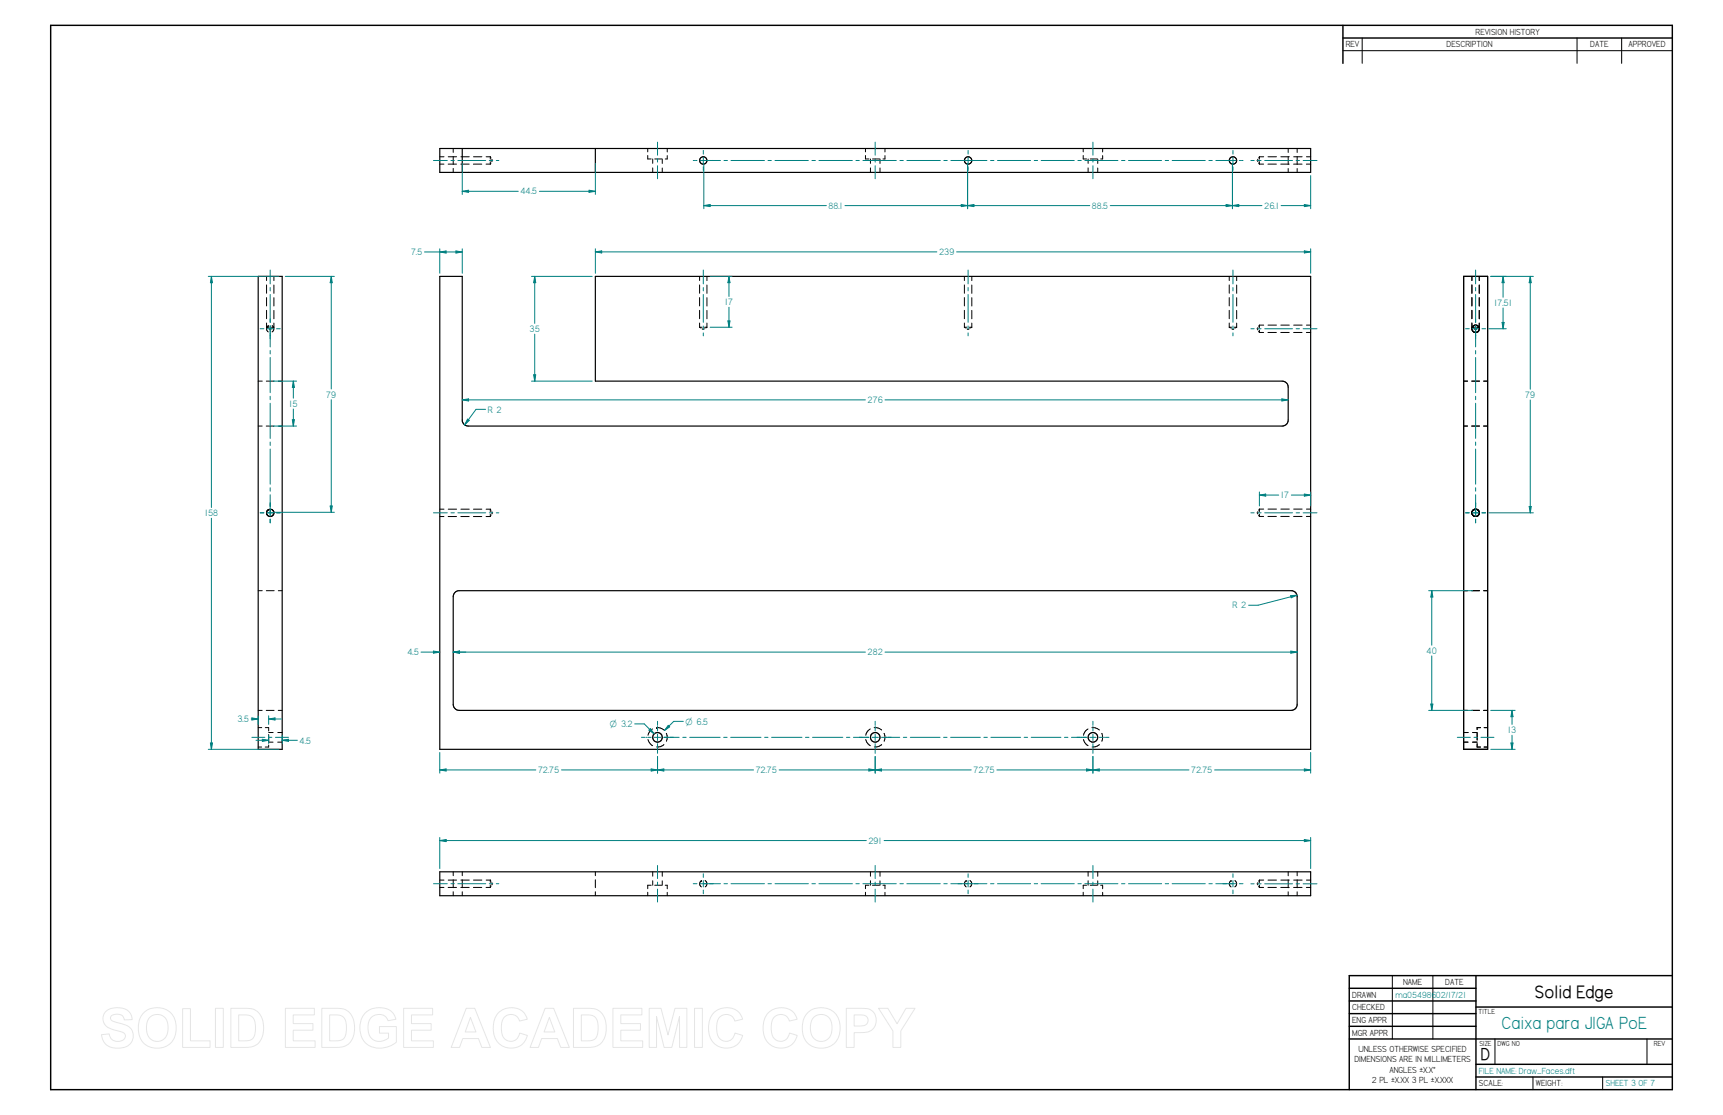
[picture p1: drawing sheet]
<svg xmlns="http://www.w3.org/2000/svg" width="864mm" height="559mm" viewBox="0 0 864 559" stroke-linecap="round" stroke-linejoin="round" font-family="sans-serif">
<g fill="none" stroke="#000" stroke-width=".72">
<path d="M25 13h813v533h-813zM673 13v19M673 19h165M676 495h64M740 489v57M838 489h-162v57M676 502h64M676 508h64M676 514h64M740 505h98M676 521h162M740 533h98"/>
<path d="M740 540h98"/>
</g>
<g fill="none" stroke="#000" stroke-width=".5">
<path d="M683 19v13M790 19v13M813 19v13M673 25h165M220 79h3M225 79h4M227 74v2M227 78v4M231 79h4M237 79h5M244 79h2M246 79h.1"/>
<path d="M246 79v1M247 80l-1 1M325 78v2h1M325 74v2M327 80v2M328 80h4M332 80v2M334 78v2h-1M334 74v2M434 78v2h2M434 74v2M436 80v2"/>
<path d="M437 80h4M441 80v2M444 78v2h-1M444 74v2M543 78v2h2M543 74v2M545 80v2M546 80h4M550 80v2M553 78v2h-1M553 74v2M631 80l-1 1"/>
<path d="M631 79h2M631 79h.1M631 79v1M636 79h4M642 79h4M646 74v2M646 78v4M648 79h5M650 74v2M650 78v4M655 79h2M220 82h3"/>
<path d="M225 82h4M227 84v2M231 82h4M237 82h4M244 82h2M246 81v1M246 82h.1M327 84v2M332 84v2M436 84v2M441 84v2M545 84v2"/>
<path d="M550 84v2M631 82h.1M631 81v1M631 82h2M636 82h4M642 82h4M646 84v2M648 82h5M650 84v2M655 82h2M134 139v2M137 139v2"/>
<path d="M351 139v2M354 139v2M483 139v2M487 139v2M616 139v2M620 139v2M738 139v2M741 139v2M134 143v4M134 149v4M134 156v4M137 143v4"/>
<path d="M137 149v4M137 156v4M351 143v4M351 149v4M351 156v4M354 143v4M354 149v4M354 156v4M483 143v4M483 149v4M483 156v4M487 143v4"/>
<path d="M487 149v4M487 156v4M616 143v4M616 149v4M616 156v4M620 143v4M620 149v4M620 156v4M738 143v4M738 149v4M738 156v4M741 143v4"/>
<path d="M741 149v4M741 156v4M134 164h1M134 162v2M134 164h.1M134 163v2v1M134 163h.1M136 165h-1M136 164h1M136 163a1.8 1.8 0 0 1 0 3M137 162v2M137 164h.1"/>
<path d="M351 162v2M351 164h.1M351 164h1M353 165h-1M353 164h1M354 164h.1M354 162v2M483 162v2M483 164h1M483 164h2M486 165h-1M486 164h1"/>
<path d="M487 164h-1M487 162v2M616 162v2M616 164h1M619 165h-2M619 164h1M620 164h-1M620 162v2M631 164l-1 1M631 166v1M631 163h2M631 163v1"/>
<path d="M631 165v2M631 167h2M636 167h4M636 163h4M642 167h4M642 163h4M648 167h5M648 163h5M655 167h2M655 163h2M738 164h1M738 162v2"/>
<path d="M738 164h.1M740 165h-1M740 164h1M741 162v2M741 164h.1M129 191h2M133 191h4M139 191h2M734 191h2M738 191h4M744 191h2M129 214h2"/>
<path d="M133 214h4M139 214h2M734 214h2M738 214h4M744 214h2M134 255v2v2M134 255h.1M136 255a2 2 0 0 1 0 4M220 255h3M220 259h3M225 259h4M225 255h4"/>
<path d="M231 259h4M231 255h4M237 259h4M237 255h5M244 259h2M244 255h2M246 255v1M246 258v1M247 256l-1 2M631 256l-1 2M631 258v1M631 255h2"/>
<path d="M631 255v1M631 259h2M636 259h4M636 255h4M642 259h4M642 255h4M648 259h5M648 255h5M655 259h2M655 255h2M739 255h.1M739 255l-1 2 1 2"/>
<path d="M741 255a2 2 0 0 1 0 4M129 296h2M133 296h4M139 296h2M734 296h2M738 296h4M744 296h2M129 356h2M133 356h4M139 356h2M734 356h2M738 356h4"/>
<path d="M744 356h2M129 374h2M129 365h2M133 365h2v1M135 368v4M135 373v1h-2M135 367h2M135 372h2M139 372h2M139 367h2M325 371l2 3M327 365l-1 1-1 3"/>
<path d="M329 365h.1M329 365h2l2 1M333 373l-2 1h-2M334 368v2v1M434 371l1 1 1 2M436 365l-1 2-1 2M438 365h2l2 1M442 373l-2 1h-2M443 368l1 2-1 1M543 371l1 1 1 2M545 365l-1 2-1 2M547 365h2l2 1"/>
<path d="M551 373l-2 1h-2M552 368l1 2-1 1M734 372h2M734 367h2M738 372h2M738 367h2M740 373v1h2M740 367v4M742 365h-2v1M744 374h2M744 365h2M227 437v2"/>
<path d="M232 437v2M298 437v2M327 437v2M332 437v2M436 437v2M441 437v2M545 437v2M550 437v2M646 437v2M650 437v2M220 441h3M220 445h3"/>
<path d="M225 445h4M225 441h4M227 441v4M227 447v2M231 445h4M231 441h4M232 441v4M232 447v2M237 445h4M237 441h5M244 445h2M244 441h2"/>
<path d="M246 441v1M246 444v1M247 442l-1 2M298 441v4M298 447v2M325 447v2M326 444h-1v1M327 441v3M328 444h4M332 441v3M333 444h1v1M334 447v2"/>
<path d="M352 441l-1 2 1 1M352 441h.1M353 441a1.8 1.8 0 0 1 0 3M434 447v2M436 444h-2v1M436 441v3M437 444h4M441 441v3M443 444h1v1M444 447v2M484 441h.1M484 441l-1 2 1 1"/>
<path d="M486 441a1.8 1.8 0 0 1 0 3M543 447v2M545 444h-2v1M545 441v3M546 444h4M550 441v3M552 444h1v1M553 447v2M617 441h.1M617 441l-1 2 1 1M619 441a1.8 1.8 0 0 1 0 3M631 442l-1 1"/>
<path d="M631 444v1M631 441h2M631 441v1M631 445h2M636 445h4M636 441h4M642 445h4M642 441h4M646 441v4M646 447v2M648 445h5M648 441h5"/>
<path d="M650 441v4M650 447v2M655 445h2M655 441h2M698 489v32M718 489v32M749 521v12M768 540v6M803 540v6M825 521v12"/>
</g>
<g fill="none" stroke="#000" stroke-width=".59">
<path d="M220 74h437v12h-437zM232 74v12M298 74v12M129 139h12v237h-12zM220 139h12v72v1l3 2 408-1 2-1 1-1v-17l-1-2-2-1h-345v-52h359v237h-437zM734 139h12v237h-12zM228 297l2-1h418l2 1v2v55l-1 1-2 1h-418l-1-1-1-2v-54zM327 368a2.5 2.5 0 0 1 5 0M332 368a2.4 2.4 0 0 1-2 4 2.5 2.5 0 0 1-3-4M437 368a2.4 2.4 0 0 1 4 0M441 368a2.4 2.4 0 0 1-2 4 2.4 2.4 0 0 1-2-4M546 368a2.4 2.4 0 0 1 4 0"/>
<path d="M550 368a2.4 2.4 0 0 1-2 4 2.4 2.4 0 0 1-2-4M220 437h437v12h-437z"/>
<circle cx="352" cy="80" r="1.8"/>
<circle cx="485" cy="80" r="1.9"/>
<circle cx="618" cy="80" r="1.9"/>
<circle cx="740" cy="165" r="1.8"/>
<circle cx="135" cy="257" r="1.8"/>
<circle cx="740" cy="257" r="1.8"/>
</g>
<path d="M104 139h36M106 139l1 3h-2zM104 376h36" fill="none" stroke="#008080" stroke-width=".5"/>
<path d="M106 139l1 3h-2z" fill="#008080"/>
<path d="M105 372h2l-1 4z" fill="none" stroke="#008080" stroke-width=".5"/>
<path d="M105 372h2l-1 4z" fill="#008080"/>
<path d="M106 139v115M106 260v116M220 420v15M657 420v15M220 421h4v1z" fill="none" stroke="#008080" stroke-width=".5"/>
<path d="M220 421h4v1z" fill="#008080"/>
<path d="M654 421h3l-3 1z" fill="none" stroke="#008080" stroke-width=".5"/>
<path d="M654 421h3l-3 1z" fill="#008080"/>
<path d="M220 125v12M229 126h3l-3 1zM232 125v12M220 421h214M443 421h214" fill="none" stroke="#008080" stroke-width=".5"/>
<path d="M229 126h3l-3 1z" fill="#008080"/>
<path d="M220 126h4v1z" fill="none" stroke="#008080" stroke-width=".5"/>
<path d="M220 126h4v1z" fill="#008080"/>
<path d="M213 126h19M298 125v12M654 126h3l-3 1zM657 125v12" fill="none" stroke="#008080" stroke-width=".5"/>
<path d="M654 126h3l-3 1z" fill="#008080"/>
<path d="M298 126h4v1z" fill="none" stroke="#008080" stroke-width=".5"/>
<path d="M298 126h4v1z" fill="#008080"/>
<path d="M232 82v15M232 96l3-1v1zM298 82v15M298 126h172M479 126h178" fill="none" stroke="#008080" stroke-width=".5"/>
<path d="M232 96l3-1v1z" fill="#008080"/>
<path d="M295 95l3 1h-3z" fill="none" stroke="#008080" stroke-width=".5"/>
<path d="M295 95l3 1h-3z" fill="#008080"/>
<path d="M232 96h28M270 96h28M234 210l1 1-2 2zM243 205h-4l-6 8" fill="none" stroke="#008080" stroke-width=".5"/>
<path d="M234 210l1 1-2 2z" fill="#008080"/>
<path d="M137 191h12M147 191l1 3h-1zM137 214h12" fill="none" stroke="#008080" stroke-width=".5"/>
<path d="M147 191l1 3h-1z" fill="#008080"/>
<path d="M147 210h1l-1 4z" fill="none" stroke="#008080" stroke-width=".5"/>
<path d="M147 210h1l-1 4z" fill="#008080"/>
<path d="M147 191v9M147 205v9M716 296h22M718 296v3h-1zM716 356h22" fill="none" stroke="#008080" stroke-width=".5"/>
<path d="M718 296v3h-1z" fill="#008080"/>
<path d="M717 353h1v3z" fill="none" stroke="#008080" stroke-width=".5"/>
<path d="M717 353h1v3z" fill="#008080"/>
<path d="M232 200h3v1zM718 296v27M718 329v27" fill="none" stroke="#008080" stroke-width=".5"/>
<path d="M232 200h3v1z" fill="#008080"/>
<path d="M642 200h4l-4 1z" fill="none" stroke="#008080" stroke-width=".5"/>
<path d="M642 200h4l-4 1z" fill="#008080"/>
<path d="M232 200h202M444 200h202M227 327l3-1v1z" fill="none" stroke="#008080" stroke-width=".5"/>
<path d="M227 327l3-1v1z" fill="#008080"/>
<path d="M647 326l3 1h-3z" fill="none" stroke="#008080" stroke-width=".5"/>
<path d="M647 326l3 1h-3z" fill="#008080"/>
<path d="M227 327h207M227 327l3-1v1zM444 327h206" fill="none" stroke="#008080" stroke-width=".5"/>
<path d="M227 327l3-1v1z" fill="#008080"/>
<path d="M217 326l3 1h-3z" fill="none" stroke="#008080" stroke-width=".5"/>
<path d="M217 326l3 1h-3z" fill="#008080"/>
<path d="M647 299l3-1-3 2zM650 298l-19 5h-5M211 327h9M227 327h7" fill="none" stroke="#008080" stroke-width=".5"/>
<path d="M647 299l3-1-3 2z" fill="#008080"/>
<path d="M747 356h12M747 376h12M757 372h1v4z" fill="none" stroke="#008080" stroke-width=".5"/>
<path d="M757 372h1v4z" fill="#008080"/>
<path d="M758 356v3h-1z" fill="none" stroke="#008080" stroke-width=".5"/>
<path d="M758 356v3h-1z" fill="#008080"/>
<path d="M356 139h11M356 164h11M365 161h1l-1 3zM758 356v7M758 368v8" fill="none" stroke="#008080" stroke-width=".5"/>
<path d="M365 161h1l-1 3z" fill="#008080"/>
<path d="M365 139l1 3h-1z" fill="none" stroke="#008080" stroke-width=".5"/>
<path d="M365 139l1 3h-1z" fill="#008080"/>
<path d="M365 139v10M365 154v10M631 247v7M654 248h3l-3 1zM657 247v7" fill="none" stroke="#008080" stroke-width=".5"/>
<path d="M654 248h3l-3 1z" fill="#008080"/>
<path d="M631 248h3v1z" fill="none" stroke="#008080" stroke-width=".5"/>
<path d="M631 248h3v1z" fill="#008080"/>
<g fill="none" stroke="#008080" stroke-width=".5">
<path d="M330 71v7M330 80v1M353 79v3M353 75v1M353 76h.1M353 77h.1M439 71v7M439 80v1M485 75v1M485 76h.1M485 77h.1M485 79v3"/>
<path d="M548 71v7M548 80v1M618 75v1M618 76h.1M618 77h.1M618 79v3M217 80h7M226 80h2M229 80h14M245 80h2M249 80h1M330 83v7"/>
<path d="M347 80h1M348 80h.1M349 80h.1M351 80h10M353 84h.1M353 84v1M353 85h.1M363 80h2M366 80h17M385 80h2M388 80h17M407 80h2"/>
<path d="M410 80h17M429 80h2M433 80h16M439 83v7M451 80h2M455 80h16M473 80h2M477 80h18M485 84h.1M485 84v1M485 85h.1M496 80h2"/>
<path d="M500 80h17M518 80h2M522 80h16M540 80h2M544 80h16M548 83v7M562 80h2M566 80h16M584 80h2M588 80h16M606 80h2M618 84h.1"/>
<path d="M618 84v1M618 85h.1M620 80h-11M621 80h1M622 80h.1M622 80h1M627 80h2M630 80h2M634 80h14M650 80h1M653 80h7M135 135v7"/>
<path d="M353 135v7M485 135v7M618 135v7M740 135v7M135 144v2M135 148v14M353 144v2M353 148v14M485 144v2M485 148v14M618 144v2M618 148v14"/>
<path d="M740 144v2M740 148v14M130 165h1M131 165h.1M132 165h.1M134 165h3M135 163v11M135 176v1M135 179v18M139 165h.1M139 165h1M140 165h.1"/>
<path d="M353 163v2M353 167v1M485 163v2M485 167v1M618 163v2M618 167v1M627 165h2M630 165h2M634 165h14M650 165h1M653 165h7M735 165h.1"/>
<path d="M735 165h1M736 165h.1M738 165h3M740 163v11M740 176v1M740 179v18M743 165h.1M744 165h.1M744 165h1M135 199v1M740 199v1M135 202v18"/>
<path d="M740 202v18M135 222v1M135 225v18M740 222v1M740 225v18M130 257h1M132 257h.1M134 257h3M135 244v2M135 248v11M139 257h.1M139 257h1"/>
<path d="M140 257h.1M217 257h7M226 257h2M229 257h14M245 257h2M249 257h1M627 257h2M630 257h2M631 248h10M634 257h14M647 248h10M650 257h1"/>
<path d="M653 257h7M735 257h.1M735 257h1M736 257h.1M738 257h3M740 244v2M740 248v11M743 257h2M135 260v1M135 261h.1M135 261v1M740 260v1"/>
<path d="M740 261h.1M740 261v1M126 370h7M135 370h1M138 370h7M220 377v10M321 370h2M324 370h.1M325 370h1M328 370h3M330 368v3M330 361v2"/>
<path d="M330 364h.1M330 365v1M330 373v1M330 375h.1M330 376v2M330 379v8M333 370h7M342 370h2M346 370h15M363 370h1M366 370h15M383 370h2"/>
<path d="M387 370h15M404 370h1M407 370h15M424 370h2M428 370h7M437 370h3M439 361v2M439 364h.1M439 365v1M439 368v3M439 373v1M439 375h.1"/>
<path d="M439 376v2M442 370h9M453 370h1M456 370h15M473 370h2M476 370h15M493 370h2M497 370h15M513 370h2M517 370h15M534 370h1M537 370h8"/>
<path d="M546 370h3M548 361v2M548 364h.1M548 365v1M548 368v3M548 373v1M548 375h.1M548 376v2M551 370h2M553 370h1M554 370h2M730 370h7"/>
<path d="M739 370h1M742 370h7M220 386l4-1v1zM330 434v6M353 438v1M353 439h.1M353 439v1M439 434v6M485 438v1M485 439h.1M485 439v1M548 434v6"/>
<path d="M618 438v1M618 439h.1M618 439v1M217 443h7M226 443h2M229 443h14M245 443h2M249 443h1M330 442v2M330 446v6M347 443h1M348 443h.1"/>
<path d="M349 443h.1M351 443h10M353 441v3M353 446v1M353 447h.1M353 447v1M363 443h2M366 443h17M385 443h2M388 443h17M407 443h2M410 443h17"/>
<path d="M429 443h2M433 443h16M439 442v2M439 446v6M451 443h2M455 443h16M473 443h2M477 443h18M485 441v3M485 446v1M485 447h.1M485 447v1"/>
<path d="M496 443h2M500 443h17M518 443h2M522 443h16M540 443h2M544 443h16M548 442v2M548 446v6M562 443h2M566 443h16M584 443h2M588 443h16"/>
<path d="M606 443h2M609 443h11M618 446v1M618 447h.1M618 447v1M618 441v3M621 443h1M622 443h.1M622 443h1M627 443h2M630 443h2M634 443h14"/>
<path d="M650 443h1M653 443h7"/>
</g>
<path d="M220 386l4-1v1z" fill="#008080"/>
<path d="M326 385l4 1h-4z" fill="none" stroke="#008080" stroke-width=".5"/>
<path d="M326 385l4 1h-4z" fill="#008080"/>
<path d="M330 379v8M439 379v8M220 386h49M281 386h49M330 386l3-1v1z" fill="none" stroke="#008080" stroke-width=".5"/>
<path d="M330 386l3-1v1z" fill="#008080"/>
<path d="M435 385l4 1h-4z" fill="none" stroke="#008080" stroke-width=".5"/>
<path d="M435 385l4 1h-4z" fill="#008080"/>
<path d="M439 379v8M548 379v8M330 386h48M391 386h48M439 386l3-1v1z" fill="none" stroke="#008080" stroke-width=".5"/>
<path d="M439 386l3-1v1z" fill="#008080"/>
<path d="M545 385l3 1h-3z" fill="none" stroke="#008080" stroke-width=".5"/>
<path d="M545 385l3 1h-3z" fill="#008080"/>
<path d="M548 379v8M657 377v10M439 386h48M500 386h48M548 386l3-1v1z" fill="none" stroke="#008080" stroke-width=".5"/>
<path d="M548 386l3-1v1z" fill="#008080"/>
<path d="M654 385l3 1h-3z" fill="none" stroke="#008080" stroke-width=".5"/>
<path d="M654 385l3 1h-3z" fill="#008080"/>
<path d="M353 82v23M485 82v23M353 103l3-1v2zM548 386h48M609 386h48" fill="none" stroke="#008080" stroke-width=".5"/>
<path d="M353 103l3-1v2z" fill="#008080"/>
<path d="M482 102l3 1-3 1z" fill="none" stroke="#008080" stroke-width=".5"/>
<path d="M482 102l3 1-3 1z" fill="#008080"/>
<path d="M485 82v23M618 82v23M353 103h61M424 103h61M485 103l3-1v2z" fill="none" stroke="#008080" stroke-width=".5"/>
<path d="M485 103l3-1v2z" fill="#008080"/>
<path d="M615 102l3 1-3 1z" fill="none" stroke="#008080" stroke-width=".5"/>
<path d="M615 102l3 1-3 1z" fill="#008080"/>
<path d="M618 82v23M657 88v17M485 103h61M556 103h62M618 103l3-1v2z" fill="none" stroke="#008080" stroke-width=".5"/>
<path d="M618 103l3-1v2z" fill="#008080"/>
<path d="M654 102l3 1-3 1z" fill="none" stroke="#008080" stroke-width=".5"/>
<path d="M654 102l3 1-3 1z" fill="#008080"/>
<path d="M618 103h15M642 103h15M747 139h8M753 139l1 3h-1zM746 165h9" fill="none" stroke="#008080" stroke-width=".5"/>
<path d="M753 139l1 3h-1z" fill="#008080"/>
<path d="M753 162h1l-1 3z" fill="none" stroke="#008080" stroke-width=".5"/>
<path d="M753 162h1l-1 3z" fill="#008080"/>
<path d="M747 139h22M753 139v10M767 139l1 3h-2zM753 154v11M746 257h23" fill="none" stroke="#008080" stroke-width=".5"/>
<path d="M767 139l1 3h-2z" fill="#008080"/>
<path d="M766 254h2l-1 3z" fill="none" stroke="#008080" stroke-width=".5"/>
<path d="M766 254h2l-1 3z" fill="#008080"/>
<path d="M143 139h25M166 139l1 3h-2zM767 139v56M767 200v57M137 257h31" fill="none" stroke="#008080" stroke-width=".5"/>
<path d="M166 139l1 3h-2z" fill="#008080"/>
<path d="M165 254h2l-1 3z" fill="none" stroke="#008080" stroke-width=".5"/>
<path d="M165 254h2l-1 3z" fill="#008080"/>
<path d="M166 139v56M266 139h31M266 191h31M267 188h2l-1 3zM166 200v57" fill="none" stroke="#008080" stroke-width=".5"/>
<path d="M267 188h2l-1 3z" fill="#008080"/>
<path d="M268 139l1 3h-2z" fill="none" stroke="#008080" stroke-width=".5"/>
<path d="M268 139l1 3h-2z" fill="#008080"/>
<path d="M268 139v23M268 167v24M129 359v4M135 359v4M135 360h3v1z" fill="none" stroke="#008080" stroke-width=".5"/>
<path d="M135 360h3v1z" fill="#008080"/>
<path d="M126 360h3l-3 1z" fill="none" stroke="#008080" stroke-width=".5"/>
<path d="M126 360h3l-3 1z" fill="#008080"/>
<path d="M126 360h3M135 369v4M135 360h6M141 369v4M141 371h4v1z" fill="none" stroke="#008080" stroke-width=".5"/>
<path d="M141 371h4v1z" fill="#008080"/>
<path d="M131 371h4l-4 1z" fill="none" stroke="#008080" stroke-width=".5"/>
<path d="M131 371h4l-4 1z" fill="#008080"/>
<path d="M128 371h7M141 371h8M335 364h1l-3 2zM342 362h-4l-5 4" fill="none" stroke="#008080" stroke-width=".5"/>
<path d="M335 364h1l-3 2z" fill="#008080"/>
<path d="M318 363h5l5 5M325 366l1-1 2 3z" fill="none" stroke="#008080" stroke-width=".5"/>
<path d="M325 366l1-1 2 3z" fill="#008080"/>
<g fill="none" stroke="#e6e6e6" stroke-width=".5">
<path d="M53 507a9 9 0 0 1 13 2v2h-4a4 4 0 0 0-3-3 4 4 0 0 0-4 2 4 4 0 0 0 5 3 7 7 0 0 1 7 7 9 9 0 0 1-15 3l-1-4 4-1a4 4 0 0 0 3 4 4 4 0 0 0 5-3l-2-2a13 13 0 0 1-9-5v-3zM72 508a10 10 0 0 1 12-1 10 10 0 0 1 4 11 10 10 0 0 1-12 7 10 10 0 0 1-6-13zM75 510a6 6 0 0 1 7-1 6 6 0 0 1 2 7 5 5 0 0 1-6 6 5 5 0 0 1-5-7l1-3zM92 506h3v16h10v3h-13zM108 505h4v20h-4zM116 505h7a9 9 0 0 1 9 11 8 8 0 0 1-9 9h-7zM120 509h1a5 5 0 0 1 7 6 5 5 0 0 1-4 7h-4zM143 505h15v4h-11v4h10v3h-10v6h11v3h-15zM161 505h7a9 9 0 0 1 10 11 8 8 0 0 1-9 9h-8zM165 509h2a5 5 0 0 1 7 6 5 5 0 0 1-5 7h-4zM183 508a10 10 0 0 1 15 1v2l-4 1a5 5 0 0 0-7-3 5 5 0 0 0-3 7 6 6 0 0 0 4 6 6 6 0 0 0 7-2v-2h-5v-4h9v8a11 11 0 0 1-12 3 11 11 0 0 1-7-10l1-4zM202 505h15v4h-11v4h10v3h-10v6h11v3h-15z"/>
<path d="M234 505h4l8 20h-4l-2-5h-8l-2 5h-4zM236 510l3 7h-6zM250 508a9 9 0 0 1 14 3l-4 1a5 5 0 0 0-5-3 5 5 0 0 0-4 5 6 6 0 0 0 6 8l2-2 1-2 4 1a9 9 0 0 1-10 6 9 9 0 0 1-7-11 10 10 0 0 1 3-6zM273 505h4l8 20h-4l-2-5h-8l-1 5h-4zM275 510l3 7h-5zM287 505h8a9 9 0 0 1 9 11 8 8 0 0 1-9 9h-8zM291 509h2a5 5 0 0 1 7 6 5 5 0 0 1-4 7h-5zM307 505h15v4h-11v4h10v3h-10v6h11v3h-15zM325 505h6l4 14 3-14h6v20h-3v-16l-4 16h-4l-4-16v16h-4zM348 505h4v20h-4zM358 508a9 9 0 0 1 14 3l-4 1a5 5 0 0 0-5-3 5 5 0 0 0-4 5 6 6 0 0 0 6 8l2-2 1-2 4 1a9 9 0 0 1-11 6 9 9 0 0 1-6-11 10 10 0 0 1 3-6zM385 508a9 9 0 0 1 15 3l-4 1a5 5 0 0 0-6-3 5 5 0 0 0-3 5 6 6 0 0 0 5 8l2-2 2-2 4 1a9 9 0 0 1-11 6 9 9 0 0 1-6-11 10 10 0 0 1 2-6z"/>
<path d="M405 508a10 10 0 0 1 12-1 10 10 0 0 1 4 11 10 10 0 0 1-13 7 10 10 0 0 1-6-13zM408 510a6 6 0 0 1 7-1 6 6 0 0 1 2 7 5 5 0 0 1-6 6 5 5 0 0 1-5-7l1-3zM424 505h6a7 7 0 0 1 9 4 7 7 0 0 1-8 9h-3v7h-4zM428 509h2a4 4 0 0 1 5 3l-2 2h-5zM440 505h5l5 8 4-8h5l-8 12v8h-3v-8z"/>
</g>
<text font-size="10" x="769" y="500">Solid Edge</text>
<text font-size="10" fill="#008080" x="753" y="516">Caixa para JIGA PoE</text>
<text font-size="9.7" x="742" y="531">D</text>
<g font-size="5.2" fill="#008080">
<text x="261" y="97">44.5</text>
<text x="415" y="105">88.1</text>
<text x="547" y="105">88.5</text>
<text x="634" y="105">26.1</text>
<text x="206" y="128">7.5</text>
<text x="471" y="128">239</text>
<text x="363" y="153">17</text>
<text x="749" y="153">17.51</text>
<text x="265" y="166">35</text>
<text x="145" y="204">15</text>
<text x="164" y="199">79</text>
<text x="435" y="202">276</text>
<text x="764" y="199">79</text>
<text x="244" y="207">R 2</text>
<text x="642" y="250">17</text>
<text x="103" y="259">158</text>
<text x="618" y="305">R 2</text>
<text x="204" y="328">4.5</text>
<text x="435" y="328">282</text>
<text x="715" y="328">40</text>
<text x="119" y="362">3.5</text>
<text x="756" y="367">13</text>
<text x="150" y="373">4.5</text>
<text x="270" y="387">72.75</text>
<text x="379" y="387">72.75</text>
<text x="488" y="387">72.75</text>
<text x="597" y="387">72.75</text>
<text x="435" y="423">291</text>
</g>
<g font-size="5">
<text x="740" y="17">REVISION HISTORY</text>
<text x="674" y="24">REV</text>
<text x="725" y="24">DESCRIPTION</text>
<text x="797" y="24">DATE</text>
<text x="816" y="24">APPROVED</text>
<text x="703" y="494">NAME</text>
<text x="724" y="494">DATE</text>
<text x="678" y="500">DRAWN</text>
<text x="678" y="506">CHECKED</text>
<text x="678" y="513">ENG APPR</text>
<text x="678" y="519">MGR APPR</text>
<text x="681" y="527">UNLESS OTHERWISE SPECIFIED</text>
<text x="679" y="532">DIMENSIONS ARE IN MILLIMETERS</text>
<text x="696" y="538">ANGLES ±X.X°</text>
<text x="688" y="543">2 PL ±X.XX 3 PL ±X.XXX</text>
<text x="741" y="544">SCALE:</text>
<text x="770" y="544">WEIGHT:</text>
</g>
<g font-size="5" fill="#008080">
<text x="699" y="500">ma05498602/17/21</text>
<text x="741" y="538">FILE NAME: Draw_Faces.dft</text>
<text x="805" y="544">SHEET 3 OF 7</text>
</g>
<g font-size="4.9" fill="#008080">
<text x="306" y="364">O 3.2</text>
<text x="344" y="363">O 6.5</text>
</g>
<g font-size="4.1">
<text x="741" y="508">TITLE</text>
<text x="742" y="524">SIZE</text>
<text x="751" y="524">DWG NO</text>
<text x="829" y="524">REV</text>
</g>
</svg>
